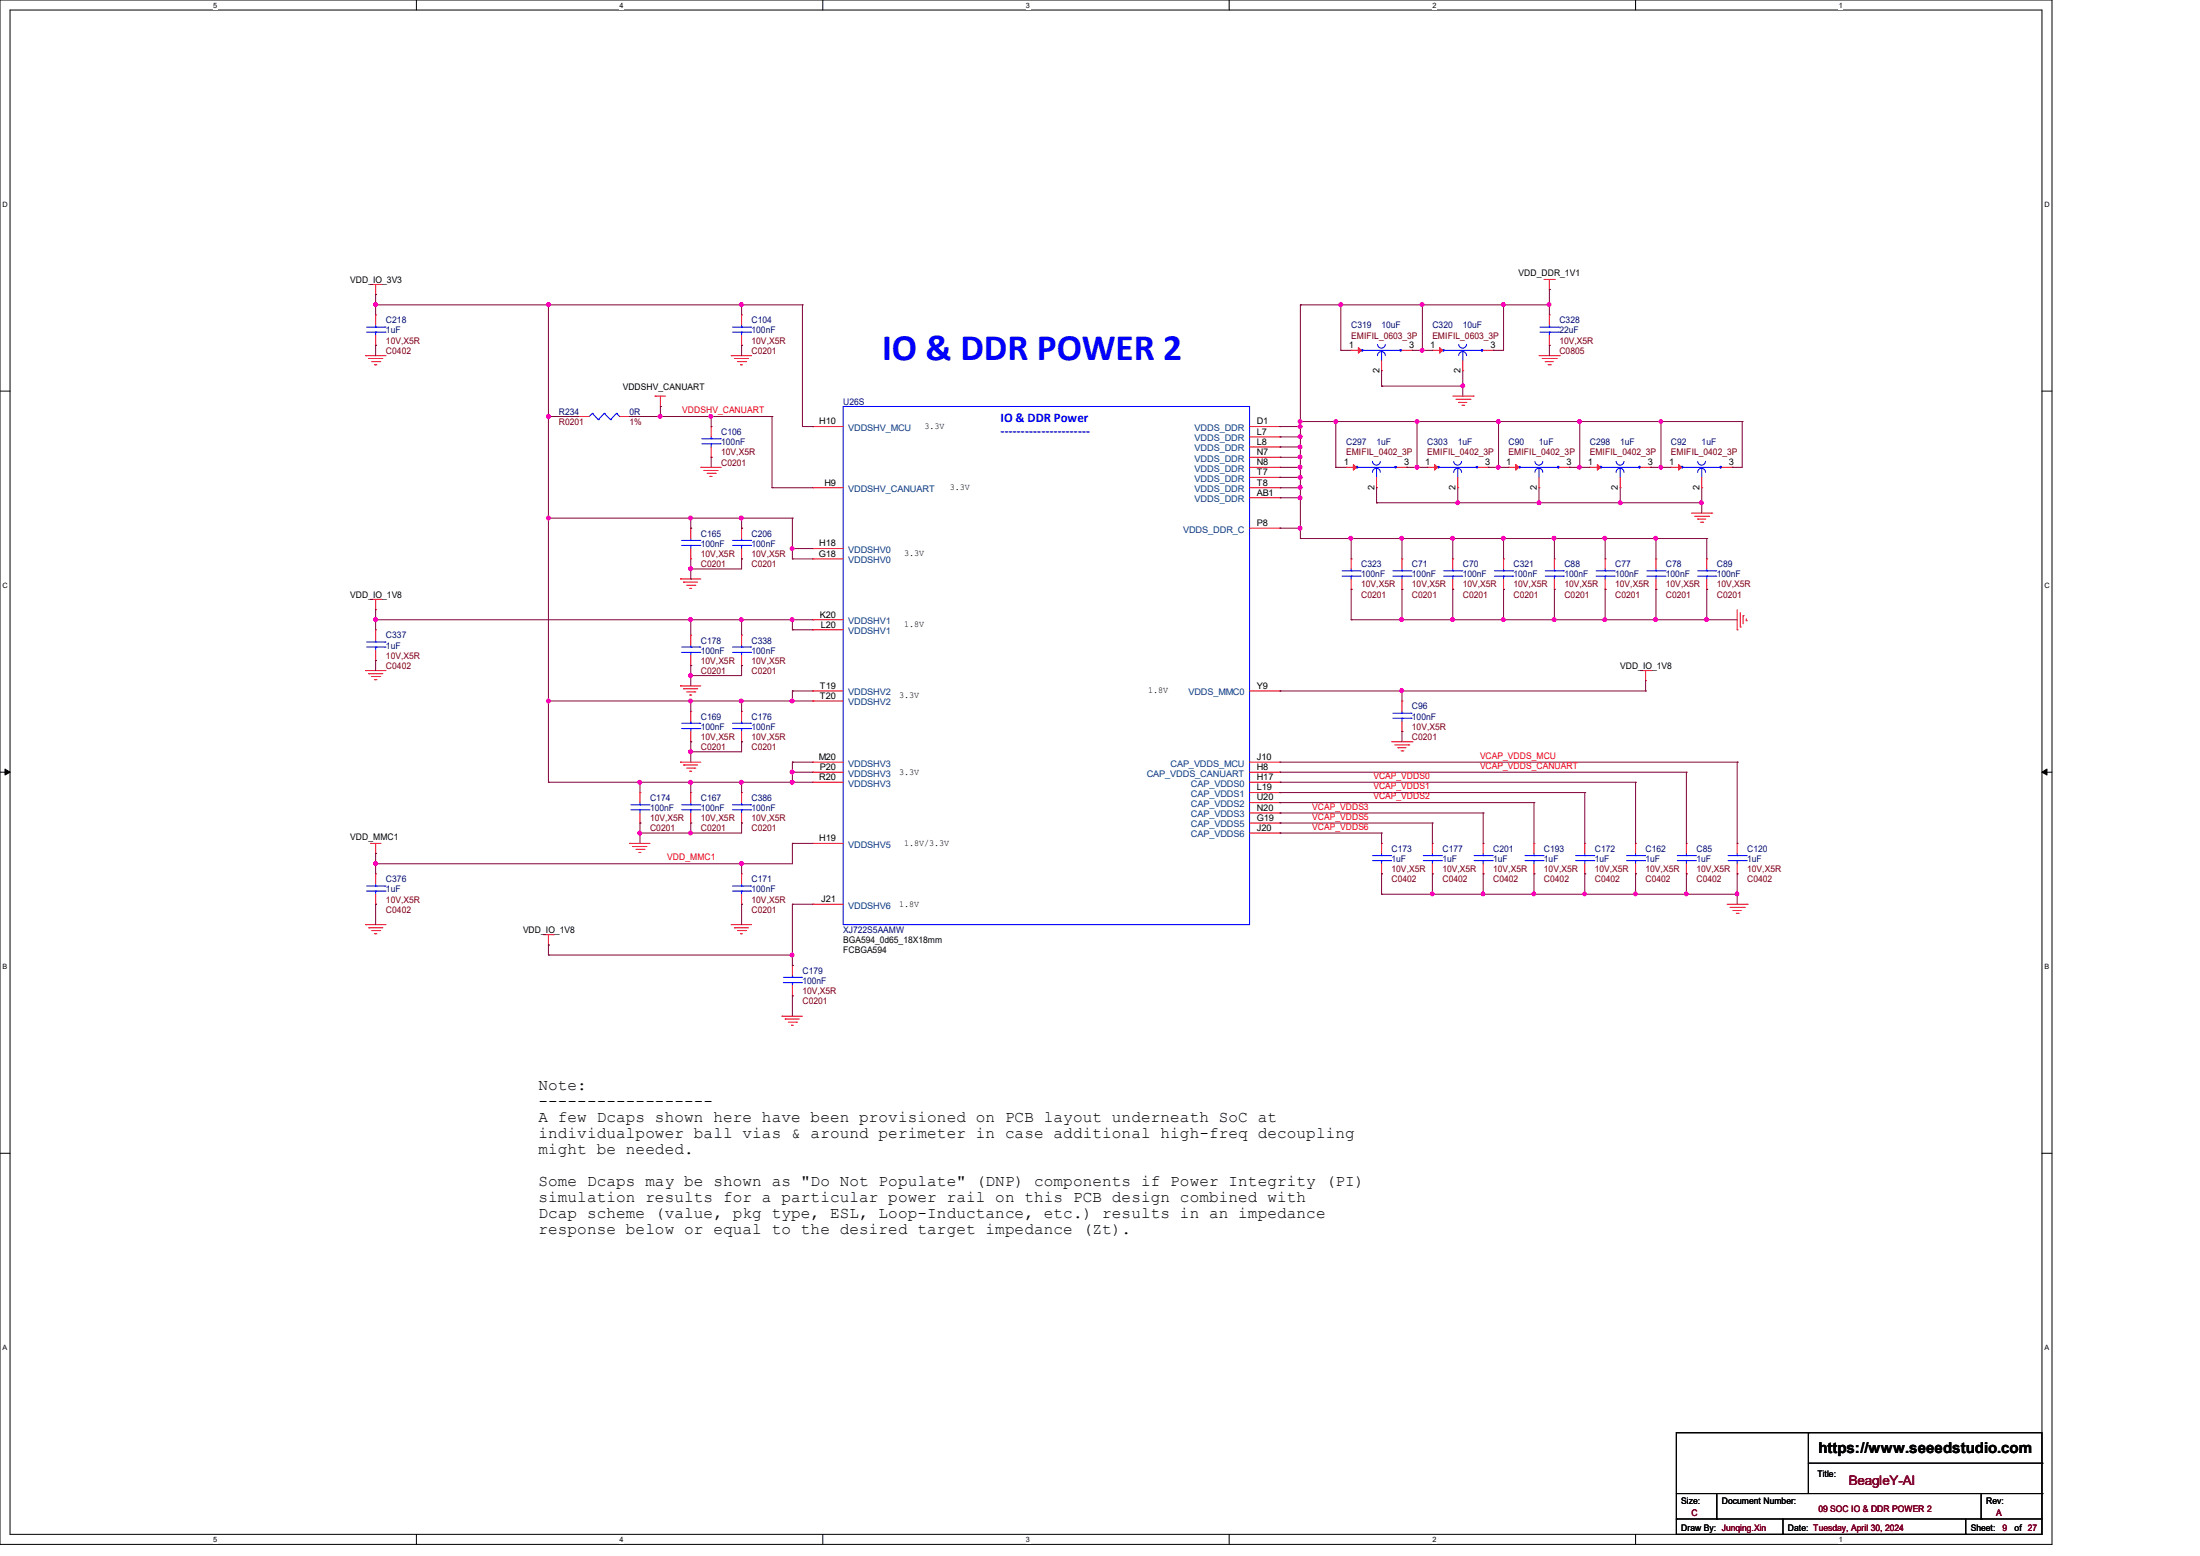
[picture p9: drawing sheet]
<svg xmlns="http://www.w3.org/2000/svg" width="297mm" height="210mm" viewBox="0 0 297 210" stroke-linecap="round" stroke-linejoin="round" font-family="sans-serif">
<path d="M0 0h277v208.4h-277zM1.4 1.4h274.3v205.7h-274.3z" fill="none" stroke="#000" stroke-width=".14"/>
<g fill="#fff">
<path d="M28.8 .1h.5v1.1h-.5z"/>
<path d="M28.8 207.2h.5v1.1h-.5z"/>
</g>
<path d="M56.2 0v1.4M56.2 207.1v1.3" fill="none" stroke="#000" stroke-width=".14"/>
<g fill="#fff">
<path d="M83.7 .1h.5v1.1h-.5z"/>
<path d="M83.7 207.2h.5v1.1h-.5z"/>
</g>
<path d="M111.1 0v1.4M111.1 207.1v1.3" fill="none" stroke="#000" stroke-width=".14"/>
<g fill="#fff">
<path d="M138.5 .1h.6v1.1h-.6z"/>
<path d="M138.5 207.2h.6v1.1h-.6z"/>
</g>
<path d="M165.9 0v1.4M165.9 207.1v1.3" fill="none" stroke="#000" stroke-width=".14"/>
<g fill="#fff">
<path d="M193.4 .1h.5v1.1h-.5z"/>
<path d="M193.4 207.2h.5v1.1h-.5z"/>
</g>
<path d="M220.8 0v1.4M220.8 207.1v1.3" fill="none" stroke="#000" stroke-width=".14"/>
<g fill="#fff">
<path d="M248.2 .1h.6v1.1h-.6z"/>
<path d="M248.2 207.2h.6v1.1h-.6z"/>
<path d="M.3 27.1h.8v1.1h-.8z"/>
<path d="M276 27.1h.7v1.1h-.7z"/>
<path d="M.3 78.5h.8v1.1h-.8z"/>
<path d="M276 78.5h.7v1.1h-.7z"/>
</g>
<path d="M0 52.8h1.4M275.7 52.8h1.3" fill="none" stroke="#000" stroke-width=".14"/>
<g fill="#fff">
<path d="M.3 129.9h.7v1.1h-.7z"/>
<path d="M276 129.9h.6v1.1h-.6z"/>
</g>
<path d="M0 104.2h1.4M275.7 104.2h1.3" fill="none" stroke="#000" stroke-width=".14"/>
<path d="M.7 103.8l.7 .4-.7 .4zM275.7 104.2l.7-.4v.8z" fill="#000" stroke="#000" stroke-width=".14"/>
<g fill="#fff">
<path d="M.3 181.4h.7v1.1h-.7z"/>
<path d="M276 181.4h.6v1.1h-.6z"/>
</g>
<g fill="none" stroke="#000" stroke-width=".14">
<path d="M0 155.7h1.4M275.7 155.7h1.3M226.3 193.4h49.4v13.7h-49.4zM244.1 193.4h.1M244.1 193.4v8.2M244.1 197.5h31.6M275.7 197.5h.1M226.3 205h.1M226.3 205h49.4M226.3 201.6h49.4M231.8 205h.1M231.8 201.6v3.4"/>
<path d="M240.7 207.1h.1M240.7 205v2.1M265.4 207.1h.1M265.4 205v2.1M267.5 205h.1M267.5 201.6v3.4M275.7 201.6h.1"/>
</g>
<g fill="none" stroke="#f00" stroke-width=".14">
<path d="M50 38.4h1.4M50.7 39.8h.1M50.7 38.4v1.4M51.4 38.4h.1M208.4 37.7h1.4M209.2 39.1h.1M209.2 37.7v1.4M209.8 37.7h.1M49.4 48h.1M49.4 48h2.7M49.8 48.4h.1M49.8 48.4h1.9"/>
<path d="M50.2 48.8h1.1M50.6 49.2h.1M50.6 49.2h.3M50.7 42.5h.1M50.7 46.6h.1M50.7 42.5v1.4M50.7 45.3v1.3M51.3 48.8h.1M78.1 56.2h.1M78.1 56.2h1.4M83.7 56.2h1.3M85 56.2h.1"/>
<path d="M88.4 53.5h.1M88.4 53.5h1.4M89.2 54.9h.1M89.2 53.5v1.4M96 57.6h.1M96 57.6v1.4M98.7 48h.1M98.7 48h2.8M99.1 48.4h.1M99.1 48.4h1.9M99.6 48.8h1.1M100 49.2h.1"/>
<path d="M100 49.2h.2M100.1 42.5h.1M100.1 46.6h.1M100.1 42.5v1.4M100.1 45.3v1.3M100.7 48.8h.1M109.7 57.6h.1M109.7 57.6h4.1M168.7 57.6h4.1M168.7 59h4.1M172.8 57.6h.1M172.8 59h.1"/>
<path d="M182.4 47.3h.1M182.4 47.3h1.4M186.5 50h.1M186.5 48.7v1.3M189.3 47.3h1.3M190.6 47.3h.1M193.4 47.3h.1M193.4 47.3h1.3M196.1 53.5h2.8M196.6 53.9h1.9M196.9 54.3h.1M196.9 54.3h1.1"/>
<path d="M197.4 54.7h.2M197.5 50h.1M197.5 48.7v1.3M197.6 54.7h.1M198.5 53.9h.1M198.9 53.5h.1M200.2 47.3h1.4M201.6 47.3h.1M207.8 48h2.7M208.2 48.4h1.9M208.6 48.8h.1M208.6 48.8h1.1"/>
<path d="M209 49.2h.3M209.2 42.5h.1M209.2 46.6h.1M209.2 42.5v1.4M209.2 45.3v1.3M209.3 49.2h.1M210.1 48.4h.1M210.5 48h.1M91.9 78.1h.1M91.9 78.1h2.7M92.3 78.6h.1M92.3 78.6h1.9"/>
<path d="M92.7 79h1.1M93.1 79.4h.1M93.1 79.4h.3M93.3 71.3h.1M93.3 75.4h.1M93.3 71.3v1.4M93.3 74v1.4M93.8 79h.1M94.6 63.1h.1M94.6 63.1h2.8M95 63.5h.1M95 63.5h1.9"/>
<path d="M95.5 63.9h1.1M95.8 64.3h.1M95.8 64.3h.3M96 61.7h.1M96 60.3v1.4M96.6 63.9h.1M100.1 71.3h.1M100.1 75.4h.1M100.1 71.3v1.4M100.1 74v1.4M109.7 74h.1M109.7 75.4h.1"/>
<path d="M109.7 65.8h.1M109.7 74h4.1M109.7 75.4h4.1M109.7 65.8h4.1M168.7 63.1h4.1M168.7 65.8h4.1M168.7 60.3h4.1M168.7 61.7h4.1M168.7 64.4h4.1M168.7 67.2h4.1M168.7 71.3h4.1M172.8 60.3h.1"/>
<path d="M172.8 61.7h.1M172.8 63.1h.1M172.8 64.4h.1M172.8 65.8h.1M172.8 67.2h.1M172.8 71.3h.1M181.7 63.1h.1M181.7 63.1h1.4M182.4 75.4h.1M182.4 79.5h.1M182.4 75.4v1.4M182.4 78.1v1.4"/>
<path d="M185.8 65.8h.1M185.8 64.4v1.4M188.6 63.1h1.3M189.3 75.4h.1M189.3 79.5h.1M189.3 75.4v1.4M189.3 78.1v1.4M189.9 63.1h.1M192.7 63.1h.1M192.7 63.1h1.4M196.1 75.4h.1M196.1 79.5h.1"/>
<path d="M196.1 75.4v1.4M196.1 78.1v1.4M196.8 65.8h.1M196.8 64.4v1.4M199.6 63.1h1.3M200.9 63.1h.1M203 75.4h.1M203 79.5h.1M203 75.4v1.4M203 78.1v1.4M203.7 63.1h.1M203.7 63.1h1.3"/>
<path d="M207.8 65.8h.1M207.8 64.4v1.4M209.8 75.4h.1M209.8 79.5h.1M209.8 75.4v1.4M209.8 78.1v1.4M210.5 63.1h1.4M211.9 63.1h.1M214.6 63.1h.1M214.6 63.1h1.4M216.7 75.4h.1M216.7 79.5h.1"/>
<path d="M216.7 75.4v1.4M216.7 78.1v1.4M218.7 65.8h.1M218.7 64.4v1.4M221.5 63.1h1.4M222.9 63.1h.1M223.6 75.4h.1M223.6 79.5h.1M223.6 75.4v1.4M223.6 78.1v1.4M225.6 63.1h.1M225.6 63.1h1.4"/>
<path d="M228.3 69.3h2.8M228.8 69.7h1.9M229.2 70.1h.1M229.2 70.1h1.1M229.6 70.5h.3M229.7 65.8h.1M229.7 64.4v1.4M229.9 70.5h.1M230.4 75.4h.1M230.4 79.5h.1M230.4 75.4v1.4M230.4 78.1v1.4"/>
<path d="M230.7 69.7h.1M231.1 69.3h.1M232.5 63.1h1.3M233.8 63.1h.1M49.4 90.5h.1M49.4 90.5h2.7M49.8 90.9h.1M49.8 90.9h1.9M50 80.9h1.4M50.2 91.3h1.1M50.6 91.7h.1M50.6 91.7h.3"/>
<path d="M50.7 82.3h.1M50.7 85h.1M50.7 89.2h.1M50.7 80.9v1.4M50.7 85v1.4M50.7 87.8v1.4M51.3 91.3h.1M51.4 80.9h.1M91.9 92.6h.1M91.9 92.6h2.7M92.3 93h.1M92.3 93h1.9"/>
<path d="M92.7 93.4h1.1M93.1 93.8h.1M93.1 93.8h.3M93.3 96h.1M93.3 85.7h.1M93.3 89.8h.1M93.3 85.7v1.4M93.3 88.4v1.4M93.3 96v1.4M93.3 98.7v1.4M93.8 93.4h.1M100.1 96h.1"/>
<path d="M100.1 85.7h.1M100.1 89.8h.1M100.1 85.7v1.4M100.1 88.4v1.4M100.1 96v1.4M100.1 98.7v1.4M109.7 83.7h.1M109.7 85h.1M109.7 93.3h.1M109.7 94.6h.1M109.7 83.7h4.1M109.7 85h4.1"/>
<path d="M109.7 93.3h4.1M109.7 94.6h4.1M168.7 93.3h4.1M172.8 93.3h.1M189.3 94.6h.1M189.3 98.7h.1M189.3 94.6v1.4M189.3 97.4v1.3M221.5 90.5h1.4M222.2 91.9h.1M222.2 90.5v1.4M222.9 90.5h.1"/>
<path d="M234.5 85h.1M234.5 82.3v2.7M234.9 84.6h.1M234.9 82.7v1.9M235.3 83.1h.1M235.3 83.1v1.1M235.8 83.8h.1M235.8 83.5v.3M50 113.8h.1M50 113.8h1.4M50.7 115.2h.1M50.7 117.9h.1"/>
<path d="M50.7 113.8v1.4M50.7 117.9v1.4M85 113.8h.1M85 113.8h2.8M85.4 114.3h.1M85.4 114.3h1.9M85.9 114.6h1.1M86.3 115.1h.1M86.3 115.1h.2M86.4 107h.1M86.4 111.1h.1M86.4 107v1.3"/>
<path d="M86.4 109.7v1.4M87 114.6h.1M91.9 102.9h.1M91.9 102.9h2.7M92.3 103.3h.1M92.3 103.3h1.9M92.7 103.7h1.1M93.1 104.1h.1M93.1 104.1h.3M93.3 107h.1M93.3 111.1h.1M93.3 100.1h.1"/>
<path d="M93.3 107v1.3M93.3 109.7v1.4M93.8 103.7h.1M100.1 117.9h.1M100.1 107h.1M100.1 111.1h.1M100.1 100.1h.1M100.1 107v1.3M100.1 109.7v1.4M100.1 117.9v1.4M109.7 102.9h.1M109.7 104.2h.1"/>
<path d="M109.7 105.6h.1M109.7 113.8h.1M109.7 113.8h4.1M109.7 102.9h4.1M109.7 105.6h4.1M109.7 104.2h4.1M168.7 102.9h4.1M168.7 105.6h4.1M168.7 107h4.1M168.7 108.3h4.1M168.7 104.2h4.1M168.7 109.7h4.1"/>
<path d="M168.7 111.1h4.1M168.7 112.4h4.1M172.8 105.6h.1M172.8 107h.1M172.8 108.3h.1M172.8 109.7h.1M172.8 111.1h.1M172.8 112.4h.1M172.8 104.2h.1M172.8 102.9h.1M186.5 113.8h.1M186.5 117.9h.1"/>
<path d="M186.5 113.8v1.4M186.5 116.6v1.3M187.9 100.1h2.7M188.3 100.5h1.9M188.7 100.9h.1M188.7 100.9h1.1M189.1 101.3h.3M189.4 101.3h.1M190.2 100.5h.1M190.6 100.1h.1M193.4 113.8h.1M193.4 117.9h.1"/>
<path d="M193.4 113.8v1.4M193.4 116.6v1.3M200.2 113.8h.1M200.2 117.9h.1M200.2 113.8v1.4M200.2 116.6v1.3M207.1 113.8h.1M207.1 117.9h.1M207.1 113.8v1.4M207.1 116.6v1.3M214 113.8h.1M214 117.9h.1"/>
<path d="M214 113.8v1.4M214 116.6v1.3M220.8 113.8h.1M220.8 117.9h.1M220.8 113.8v1.4M220.8 116.6v1.3M227.7 113.8h.1M227.7 117.9h.1M227.7 113.8v1.4M227.7 116.6v1.3M234.5 113.8h.1M234.5 117.9h.1"/>
<path d="M234.5 113.8v1.4M234.5 116.6v1.3M49.4 124.8h.1M49.4 124.8h2.7M49.8 125.2h.1M49.8 125.2h1.9M50.2 125.6h1.1M50.6 126h.1M50.6 126h.3M50.7 122h.1M50.7 120.7v1.3M51.3 125.6h.1"/>
<path d="M73.4 126.2h1.3M74 127.6h.1M74 126.2v1.4M74.7 126.2h.1M98.7 124.8h.1M98.7 124.8h2.8M99.1 125.2h.1M99.1 125.2h1.9M99.6 125.6h1.1M100 126h.1M100 126h.2M100.1 122h.1"/>
<path d="M100.1 120.7v1.3M100.7 125.6h.1M105.6 137.2h.1M105.6 137.2h2.7M106 137.5h.1M106 137.5h1.9M106.4 138h1.1M106.8 138.4h.1M106.8 138.4h.3M107 130.3h.1M107 134.4h.1M107 130.3v1.4"/>
<path d="M107 133v1.4M107.5 138h.1M109.7 122h.1M109.7 122h4.1M233.2 122h2.7M233.6 122.5h1.9M234 122.9h.1M234 122.9h1.1M234.4 123.3h.3M234.7 123.3h.1M235.5 122.5h.1M235.9 122h.1"/>
</g>
<g fill="none" stroke="#00f" stroke-width=".14">
<path d="M49.5 44.2h2.5M49.5 44.8h2.5M50.7 44.8h.1M50.7 44.2h.1M50.7 43.9v.3M50.7 44.8v.5M52 44.2h.1M52 44.8h.1M80 55.8h.1M80 55.8l-.5 .4M80 55.8l.8 .8M80.8 56.6h.1"/>
<path d="M81.6 55.8h.1M81.6 55.8l-.8 .8M81.6 55.8l.8 .8M82.4 56.6h.1M83.2 55.8h.1M83.2 55.8l-.8 .8M83.2 55.8l.5 .4M83.7 56.2h.1M94.7 59.2h2.5M94.7 59.9h2.5M96 59.9h.1M96 59.2h.1"/>
<path d="M96 59v.2M96 59.9v.4M97.2 59.2h.1M97.2 59.9h.1M98.9 44.2h2.4M98.9 44.8h2.4M100.1 44.8h.1M100.1 44.2h.1M100.1 43.9v.3M100.1 44.8v.5M101.3 44.2h.1M101.3 44.8h.1"/>
<path d="M113.8 54.9h54.9v69.9h-54.9zM183.9 47.3h5.2M186.5 47.5h.1M186.5 47.5v1.2M187 46.5a.53 .53 0 0 1-.5 .5 .53 .53 0 0 1-.5-.5M187 48a.53 .53 0 0 0-.5-.5 .53 .53 0 0 0-.5 .5M189.1 47.3h.1M194.9 47.3h5.2M197.5 47.5h.1M197.5 47.5v1.2M198 48a.53 .53 0 0 0-.5-.5 .53 .53 0 0 0-.6 .5M198 46.5a.53 .53 0 0 1-.5 .5 .53 .53 0 0 1-.6-.5"/>
<path d="M200.1 47.3h.1M207.9 44.2h2.5M207.9 44.8h2.5M209.2 44.8h.1M209.2 44.2h.1M209.2 43.9v.3M209.2 44.8v.5M210.4 44.2h.1M210.4 44.8h.1M92 72.9h2.5M92 73.6h2.5M93.3 73.6h.1"/>
<path d="M93.3 72.9h.1M93.3 72.7v.2M93.3 73.6v.4M94.5 72.9h.1M94.5 73.6h.1M98.9 72.9h2.4M98.9 73.6h2.4M100.1 73.6h.1M100.1 72.9h.1M100.1 72.7v.2M100.1 73.6v.4M101.3 72.9h.1"/>
<path d="M101.3 73.6h.1M181.2 77h2.4M181.2 77.8h2.4M182.4 77.8h.1M182.4 77h.1M182.4 76.8v.2M182.4 77.8v.3M183.2 63.1h5.2M183.6 77h.1M183.6 77.8h.1M185.8 63.2h.1M185.8 63.2v1.2"/>
<path d="M186.4 63.8a.53 .53 0 0 0-.6-.6 .53 .53 0 0 0-.5 .6M186.4 62.3a.53 .53 0 0 1-.6 .5 .53 .53 0 0 1-.5-.5M188 77h2.5M188 77.8h2.5M188.4 63.1h.1M189.3 77.8h.1M189.3 77h.1M189.3 76.8v.2M189.3 77.8v.3M190.5 77h.1M190.5 77.8h.1M194.2 63.1h5.2"/>
<path d="M194.9 77h2.5M194.9 77.8h2.5M196.1 77.8h.1M196.1 77h.1M196.1 76.8v.2M196.1 77.8v.3M196.8 63.2h.1M196.8 63.2v1.2M197.3 62.3a.53 .53 0 0 1-.5 .5 .53 .53 0 0 1-.5-.5M197.3 63.8a.53 .53 0 0 0-.5-.6 .53 .53 0 0 0-.5 .6M197.4 77h.1M197.4 77.8h.1"/>
<path d="M199.4 63.1h.1M201.8 77h2.4M201.8 77.8h2.4M203 77.8h.1M203 77h.1M203 76.8v.2M203 77.8v.3M204.2 77h.1M204.2 77.8h.1M205.2 63.1h5.2M207.8 63.2h.1M207.8 63.2v1.2"/>
<path d="M208.3 62.3a.53 .53 0 0 1-.5 .5 .53 .53 0 0 1-.6-.5M208.3 63.8a.53 .53 0 0 0-.6-.6 .53 .53 0 0 0-.5 .6M208.6 77h2.5M208.6 77.8h2.5M209.8 77.8h.1M209.8 77h.1M209.8 76.8v.2M209.8 77.8v.3M210.4 63.1h.1M211.1 77h.1M211.1 77.8h.1M215.5 77h2.4"/>
<path d="M215.5 77.8h2.4M216.2 63.1h5.2M216.7 77.8h.1M216.7 77h.1M216.7 76.8v.2M216.7 77.8v.3M217.9 77h.1M217.9 77.8h.1M218.7 63.2h.1M218.7 63.2v1.2M219.2 63.8a.53 .53 0 0 0-.5-.6 .53 .53 0 0 0-.5 .6M219.2 62.3a.53 .53 0 0 1-.5 .5 .53 .53 0 0 1-.5-.5"/>
<path d="M221.4 63.1h.1M222.3 77h2.5M222.3 77.8h2.5M223.6 77.8h.1M223.6 77h.1M223.6 76.8v.2M223.6 77.8v.3M224.8 77h.1M224.8 77.8h.1M227.1 63.1h5.2M229.2 77h2.4M229.2 77.8h2.4"/>
<path d="M229.7 63.2h.1M229.7 63.2v1.2M230.3 62.3a.53 .53 0 0 1-.6 .5 .53 .53 0 0 1-.5-.5M230.3 63.8a.53 .53 0 0 0-.6-.6 .53 .53 0 0 0-.5 .6M230.4 77.8h.1M230.4 77h.1M230.4 76.8v.2M230.4 77.8v.3M231.6 77h.1M231.6 77.8h.1M232.3 63.1h.1M49.5 86.7h2.5"/>
<path d="M49.5 87.3h2.5M50.7 87.3h.1M50.7 86.7h.1M50.7 86.4v.3M50.7 87.3v.5M52 86.7h.1M52 87.3h.1M92 97.6h2.5M92 98.3h2.5M92 87.3h2.5M92 88.1h2.5M93.3 98.3h.1"/>
<path d="M93.3 97.6h.1M93.3 88.1h.1M93.3 87.3h.1M93.3 87.1v.2M93.3 88.1v.3M93.3 97.4v.2M93.3 98.3v.4M94.5 97.6h.1M94.5 98.3h.1M94.5 87.3h.1M94.5 88.1h.1M98.9 97.6h2.4"/>
<path d="M98.9 98.3h2.4M98.9 87.3h2.4M98.9 88.1h2.4M100.1 98.3h.1M100.1 97.6h.1M100.1 88.1h.1M100.1 87.3h.1M100.1 87.1v.2M100.1 88.1v.3M100.1 97.4v.2M100.1 98.3v.4M101.3 97.6h.1"/>
<path d="M101.3 98.3h.1M101.3 87.3h.1M101.3 88.1h.1M188 96.3h2.5M188 96.9h2.5M189.3 96.9h.1M189.3 96.3h.1M189.3 96v.3M189.3 96.9v.5M190.5 96.3h.1M190.5 96.9h.1M49.5 119.6h2.5"/>
<path d="M50.7 119.6h.1M50.7 119.3v.3M52 119.6h.1M85.2 108.6h2.4M85.2 109.3h2.4M86.4 109.3h.1M86.4 108.6h.1M86.4 108.3v.3M86.4 109.3v.4M87.6 108.6h.1M87.6 109.3h.1M92 108.6h2.5"/>
<path d="M92 109.3h2.5M93.3 109.3h.1M93.3 108.6h.1M93.3 108.3v.3M93.3 109.3v.4M94.5 108.6h.1M94.5 109.3h.1M98.9 119.6h2.4M98.9 108.6h2.4M98.9 109.3h2.4M100.1 119.6h.1M100.1 109.3h.1"/>
<path d="M100.1 108.6h.1M100.1 108.3v.3M100.1 109.3v.4M100.1 119.3v.3M101.3 119.6h.1M101.3 108.6h.1M101.3 109.3h.1M185.3 115.5h2.4M185.3 116.2h2.4M186.5 116.2h.1M186.5 115.5h.1M186.5 115.2v.3"/>
<path d="M186.5 116.2v.4M187.7 115.5h.1M187.7 116.2h.1M192.2 115.5h2.4M192.2 116.2h2.4M193.4 116.2h.1M193.4 115.5h.1M193.4 115.2v.3M193.4 116.2v.4M194.6 115.5h.1M194.6 116.2h.1M199 115.5h2.5"/>
<path d="M199 116.2h2.5M200.2 116.2h.1M200.2 115.5h.1M200.2 115.2v.3M200.2 116.2v.4M201.5 115.5h.1M201.5 116.2h.1M205.9 115.5h2.4M205.9 116.2h2.4M207.1 116.2h.1M207.1 115.5h.1M207.1 115.2v.3"/>
<path d="M207.1 116.2v.4M208.3 115.5h.1M208.3 116.2h.1M212.7 115.5h2.5M212.7 116.2h2.5M214 116.2h.1M214 115.5h.1M214 115.2v.3M214 116.2v.4M215.2 115.5h.1M215.2 116.2h.1M219.6 115.5h2.4"/>
<path d="M219.6 116.2h2.4M220.8 116.2h.1M220.8 115.5h.1M220.8 115.2v.3M220.8 116.2v.4M222 115.5h.1M222 116.2h.1M226.4 115.5h2.5M226.4 116.2h2.5M227.7 116.2h.1M227.7 115.5h.1M227.7 115.2v.3"/>
<path d="M227.7 116.2v.4M228.9 115.5h.1M228.9 116.2h.1M233.3 115.5h2.5M233.3 116.2h2.5M234.5 116.2h.1M234.5 115.5h.1M234.5 115.2v.3M234.5 116.2v.4M235.8 115.5h.1M235.8 116.2h.1M49.5 120.3h2.5"/>
<path d="M50.7 120.3h.1M50.7 120.3v.4M52 120.3h.1M98.9 120.3h2.4M100.1 120.3h.1M100.1 120.3v.4M101.3 120.3h.1M105.7 131.9h2.5M105.7 132.6h2.5M107 132.6h.1M107 131.9h.1M107 131.7v.2"/>
<path d="M107 132.6v.4M108.2 131.9h.1M108.2 132.6h.1"/>
</g>
<g fill="#00f" stroke="#00f" stroke-width=".14">
<path d="M183.8 47.2h.2v.2h-.2z" fill-rule="evenodd"/>
<path d="M189 47.2h.2v.2h-.2z" fill-rule="evenodd"/>
<path d="M205.1 63h.1v.1h-.1z" fill-rule="evenodd"/>
<path d="M194.1 63h.2v.1h-.2z" fill-rule="evenodd"/>
<path d="M199.3 63h.2v.1h-.2z" fill-rule="evenodd"/>
<path d="M194.8 47.2h.2v.2h-.2z" fill-rule="evenodd"/>
<path d="M188.3 63h.2v.1h-.2z" fill-rule="evenodd"/>
<circle cx="210.4" cy="63" r=".12"/>
<circle cx="227.1" cy="63" r=".12"/>
<circle cx="232.3" cy="63" r=".12"/>
<circle cx="216.1" cy="63" r=".12"/>
<circle cx="221.3" cy="63" r=".12"/>
<circle cx="200.1" cy="47.3" r=".12"/>
<circle cx="183.2" cy="63" r=".12"/>
</g>
<g fill="#f00" stroke="#f00" stroke-width=".14">
<path d="M183.4 46.9l.4 .4-.4 .4z"/>
<path d="M204.6 62.7l.4 .4-.4 .4z"/>
<path d="M226.6 62.7l.4 .4-.4 .4z"/>
<path d="M193.7 62.7l.4 .4-.4 .4z"/>
<path d="M215.6 62.7l.4 .4-.4 .4z"/>
<path d="M194.4 46.9l.3 .4-.3 .4z"/>
<path d="M182.7 62.7l.4 .4-.4 .4z"/>
</g>
<g fill="none" stroke="#800040" stroke-width=".14">
<path d="M50.7 39.8h.1M50.7 39.8v2.7M209.2 39.1h.1M209.2 39.1v3.4M50.7 41.1h.1M50.7 46.6h.1M50.7 41.1h57.6M50.7 46.6v1.4M74 56.2h.1M74 41.1h.1M74 41.1v64.5M74 56.2h4.1"/>
<path d="M85 56.2h19.2M89.2 54.9h.1M89.2 56.2h.1M89.2 54.9v1.3M96 56.2h.1M96 56.2v1.4M100.1 41.1h.1M100.1 46.6h.1M100.1 41.1v1.4M100.1 46.6v1.4M104.2 56.2h.1M104.2 56.2v9.6"/>
<path d="M108.3 41.1h.1M108.3 41.1v16.5h1.4M109.7 57.6h.1M172.8 57.6h.1M172.8 59h.1M172.8 57.6h2.8M172.8 59h2.8M175.6 41.1h.1M175.6 56.9h.1M175.6 57.6h.1M175.6 59h.1M175.6 41.1h33.6"/>
<path d="M175.6 41.1v31.6M175.6 56.9h59.6M180.3 56.9h.1M180.3 56.9v6.2M181 41.1h.1M181 47.3h.1M181 41.1v6.2M181 47.3h1.4M186.5 52.1h.1M186.5 50v2.1M186.5 52.1h11M190.6 47.3h.1"/>
<path d="M190.6 47.3h2.8M191.3 56.9h.1M191.3 56.9v6.2M192 41.1h.1M192 47.3h.1M192 41.1v6.2M197.5 52.1h.1M197.5 50v3.5M201.6 47.3h.1M202.3 56.9h.1M202.3 56.9v6.2M203 41.1h.1"/>
<path d="M203 41.1v6.2h-1.4M209.2 41.1h.1M209.2 46.6h.1M209.2 46.6v1.4M213.3 56.9h.1M213.3 56.9v6.2M224.2 56.9h.1M224.2 56.9v6.2M235.2 56.9h.1M235.2 56.9v6.2h-1.4M74 69.9h.1M74 69.9h33"/>
<path d="M93.3 69.9h.1M93.3 71.3h.1M93.3 76.8h.1M93.3 78.1h.1M93.3 69.9v1.4M93.3 75.4v2.7M96 61.7h.1M96 61.7v1.4M100.1 71.3h.1M100.1 69.9h.1M100.1 75.4h.1M100.1 69.9v1.4"/>
<path d="M100.1 75.4v1.4h-6.8M104.2 65.8h.1M104.2 65.8h5.5M107 69.9h.1M107 74h.1M107 75.4h.1M107 69.9v5.5M107 74h2.7M107 75.4h2.7M172.8 60.3h.1M172.8 61.7h.1M172.8 63.1h.1"/>
<path d="M172.8 64.4h.1M172.8 65.8h.1M172.8 67.2h.1M172.8 71.3h.1M172.8 60.3h2.8M172.8 61.7h2.8M172.8 63.1h2.8M172.8 64.4h2.8M172.8 65.8h2.8M172.8 67.2h2.8M172.8 71.3h2.8M175.6 60.3h.1"/>
<path d="M175.6 61.7h.1M175.6 63.1h.1M175.6 64.4h.1M175.6 65.8h.1M175.6 67.2h.1M175.6 71.3h.1M175.6 72.7h.1M175.6 72.7h54.8M180.3 63.1h.1M180.3 63.1h1.4M182.4 72.7h.1M182.4 79.5h.1"/>
<path d="M182.4 72.7v2.7M182.4 79.5v4.2M185.8 67.9h.1M185.8 65.8v2.1M185.8 67.9h43.9M189.3 72.7h.1M189.3 79.5h.1M189.3 72.7v2.7M189.3 79.5v4.2M189.9 63.1h.1M189.9 63.1h2.8M191.3 63.1h.1"/>
<path d="M196.1 72.7h.1M196.1 79.5h.1M196.1 72.7v2.7M196.1 79.5v4.2M196.8 67.9h.1M196.8 65.8v2.1M200.9 63.1h.1M200.9 63.1h2.8M202.3 63.1h.1M203 72.7h.1M203 79.5h.1M203 72.7v2.7"/>
<path d="M203 79.5v4.2M207.8 67.9h.1M207.8 65.8v2.1M209.8 72.7h.1M209.8 79.5h.1M209.8 72.7v2.7M209.8 79.5v4.2M211.9 63.1h.1M211.9 63.1h2.7M213.3 63.1h.1M216.7 72.7h.1M216.7 79.5h.1"/>
<path d="M216.7 72.7v2.7M216.7 79.5v4.2M218.7 67.9h.1M218.7 65.8v2.1M222.9 63.1h.1M222.9 63.1h2.7M223.6 72.7h.1M223.6 79.5h.1M223.6 72.7v2.7M223.6 79.5v4.2M224.2 63.1h.1M229.7 67.9h.1"/>
<path d="M229.7 65.8v3.5M230.4 72.7h.1M230.4 79.5h.1M230.4 72.7v2.7M230.4 79.5v4.2M233.8 63.1h.1M50.7 83.7h.1M50.7 89.2h.1M50.7 82.3v2.7M50.7 89.2v1.3M50.7 83.7h59M74 94.6h.1"/>
<path d="M74 94.6h35.7M93.3 83.7h.1M93.3 89.8h.1M93.3 91.2h.1M93.3 94.6h.1M93.3 83.7v2M93.3 89.8v2.8M93.3 94.6v1.4M100.1 83.7h.1M100.1 89.8h.1M100.1 94.6h.1M100.1 83.7v2"/>
<path d="M100.1 89.8v1.4h-6.8M100.1 94.6v1.4M107 83.7h.1M107 85h.1M107 93.3h.1M107 94.6h.1M107 83.7v1.3M107 93.3v1.3M107 85h2.7M107 93.3h2.7M172.8 93.3h.1M172.8 93.3h49.4"/>
<path d="M182.4 83.7h.1M182.4 83.7h52.1M189.3 83.7h.1M189.3 93.3h.1M189.3 98.7h.1M189.3 93.3v1.3M189.3 98.7v1.4M196.1 83.7h.1M203 83.7h.1M209.8 83.7h.1M216.7 83.7h.1M222.2 93.3h.1"/>
<path d="M222.2 91.9v1.4M223.6 83.7h.1M230.4 83.7h.1M50.7 115.2h.1M50.7 116.6h.1M50.7 115.2v2.7M74 105.6h.1M74 105.6h35.7M86.4 105.6h.1M86.4 111.1h.1M86.4 112.4h.1M86.4 105.6v1.4"/>
<path d="M86.4 111.1v2.7M93.3 100.1h.1M93.3 101.5h.1M93.3 105.6h.1M93.3 111.1h.1M93.3 112.4h.1M93.3 100.1v2.8M93.3 105.6v1.4M93.3 111.1v1.3M100.1 100.1h.1M100.1 105.6h.1M100.1 111.1h.1"/>
<path d="M100.1 116.6h.1M100.1 100.1v1.4h-6.8M100.1 105.6v1.4M100.1 111.1v1.3h-13.7M100.1 116.6v1.3M107 102.9h.1M107 104.2h.1M107 105.6h.1M107 113.8h.1M107 102.9v2.7M107 113.8v2.8h-56.3M107 102.9h2.7"/>
<path d="M107 104.2h2.7M107 113.8h2.7M172.8 104.2h.1M172.8 105.6h.1M172.8 107h.1M172.8 108.3h.1M172.8 109.7h.1M172.8 111.1h.1M172.8 112.4h.1M172.8 102.9h61.7M172.8 104.2h54.9M172.8 105.6h48"/>
<path d="M172.8 107h41.2M172.8 108.3h34.3M172.8 109.7h27.4M172.8 111.1h20.6M172.8 112.4h13.7M186.5 112.4h.1M186.5 117.9h.1M186.5 112.4v1.4M186.5 117.9v2.8M193.4 111.1h.1M193.4 117.9h.1M193.4 111.1v2.7"/>
<path d="M193.4 117.9v2.8M200.2 109.7h.1M200.2 117.9h.1M200.2 109.7v4.1M200.2 117.9v2.8M207.1 108.3h.1M207.1 117.9h.1M207.1 108.3v5.5M207.1 117.9v2.8M214 107h.1M214 117.9h.1M214 107v6.8"/>
<path d="M214 117.9v2.8M220.8 105.6h.1M220.8 117.9h.1M220.8 105.6v8.2M220.8 117.9v2.8M227.7 104.2h.1M227.7 117.9h.1M227.7 104.2v9.6M227.7 117.9v2.8M234.5 102.9h.1M234.5 117.9h.1M234.5 102.9v10.9"/>
<path d="M234.5 117.9v4.1M50.7 122h.1M50.7 122v2.8M74 128.9h.1M74 127.6h.1M74 127.6v1.3M74 128.9h33M100.1 122h.1M100.1 122v2.8M107 128.9h.1M107 122h.1M107 134.4h.1"/>
<path d="M107 130.3h.1M107 122v8.3M107 134.4v2.8M107 122h2.7M186.5 120.7h.1M186.5 120.7h48M193.4 120.7h.1M200.2 120.7h.1M207.1 120.7h.1M214 120.7h.1M220.8 120.7h.1M227.7 120.7h.1"/>
<path d="M234.5 120.7h.1"/>
</g>
<g fill="#f0f" stroke="#f0f" stroke-width=".14">
<circle cx="50.7" cy="41.1" r=".25"/>
<circle cx="74" cy="41.1" r=".25"/>
<circle cx="74" cy="56.2" r=".25"/>
<circle cx="100.1" cy="41.1" r=".25"/>
<circle cx="175.5" cy="56.9" r=".25"/>
<circle cx="192" cy="41.1" r=".25"/>
<circle cx="181" cy="41.1" r=".25"/>
<circle cx="209.1" cy="41.1" r=".25"/>
<circle cx="202.9" cy="41.1" r=".25"/>
<circle cx="192" cy="47.3" r=".25"/>
<circle cx="197.5" cy="52.1" r=".25"/>
<circle cx="96" cy="56.2" r=".25"/>
<circle cx="180.3" cy="56.9" r=".25"/>
<circle cx="191.3" cy="56.9" r=".25"/>
<circle cx="213.2" cy="56.9" r=".25"/>
<circle cx="202.3" cy="56.9" r=".25"/>
<circle cx="224.2" cy="56.9" r=".24"/>
<circle cx="175.5" cy="57.6" r=".25"/>
<circle cx="175.5" cy="58.9" r=".25"/>
<circle cx="175.5" cy="60.3" r=".25"/>
<circle cx="175.5" cy="61.7" r=".25"/>
<circle cx="175.5" cy="63.1" r=".25"/>
<circle cx="191.3" cy="63.1" r=".25"/>
<circle cx="202.3" cy="63.1" r=".25"/>
<circle cx="213.2" cy="63.1" r=".25"/>
<circle cx="224.2" cy="63" r=".24"/>
<circle cx="175.5" cy="64.4" r=".25"/>
<circle cx="175.5" cy="65.8" r=".25"/>
<circle cx="229.7" cy="67.9" r=".25"/>
<circle cx="175.5" cy="67.2" r=".25"/>
<circle cx="196.8" cy="67.9" r=".24"/>
<circle cx="218.7" cy="67.9" r=".25"/>
<circle cx="207.8" cy="67.9" r=".25"/>
<circle cx="74" cy="69.9" r=".25"/>
<circle cx="93.2" cy="69.9" r=".25"/>
<circle cx="100.1" cy="69.9" r=".25"/>
<circle cx="106.9" cy="74" r=".25"/>
<circle cx="175.5" cy="71.3" r=".25"/>
<circle cx="182.4" cy="72.6" r=".25"/>
<circle cx="196.1" cy="72.6" r=".25"/>
<circle cx="189.2" cy="72.6" r=".25"/>
<circle cx="209.8" cy="72.6" r=".25"/>
<circle cx="202.9" cy="72.6" r=".25"/>
<circle cx="216.7" cy="72.6" r=".25"/>
<circle cx="223.5" cy="72.6" r=".25"/>
<circle cx="93.2" cy="76.8" r=".25"/>
<circle cx="106.9" cy="83.6" r=".25"/>
<circle cx="100.1" cy="83.6" r=".25"/>
<circle cx="196.1" cy="83.6" r=".25"/>
<circle cx="189.2" cy="83.6" r=".25"/>
<circle cx="209.8" cy="83.6" r=".25"/>
<circle cx="202.9" cy="83.6" r=".25"/>
<circle cx="216.7" cy="83.6" r=".25"/>
<circle cx="230.4" cy="83.6" r=".25"/>
<circle cx="223.5" cy="83.6" r=".25"/>
<circle cx="93.2" cy="91.2" r=".25"/>
<circle cx="189.2" cy="93.2" r=".25"/>
<circle cx="93.2" cy="94.6" r=".25"/>
<circle cx="74" cy="94.6" r=".25"/>
<circle cx="106.9" cy="94.6" r=".25"/>
<circle cx="100.1" cy="94.6" r=".25"/>
<circle cx="93.2" cy="101.5" r=".25"/>
<circle cx="106.9" cy="105.6" r=".25"/>
<circle cx="106.9" cy="104.2" r=".25"/>
<circle cx="93.2" cy="105.6" r=".25"/>
<circle cx="86.4" cy="105.6" r=".25"/>
<circle cx="100.1" cy="105.6" r=".25"/>
<circle cx="93.2" cy="112.4" r=".25"/>
<circle cx="86.4" cy="112.4" r=".25"/>
<circle cx="200.2" cy="120.6" r=".24"/>
<circle cx="234.5" cy="120.6" r=".24"/>
<circle cx="193.3" cy="120.6" r=".24"/>
<circle cx="213.9" cy="120.6" r=".24"/>
<circle cx="207.1" cy="120.6" r=".24"/>
<circle cx="227.6" cy="120.6" r=".24"/>
<circle cx="220.8" cy="120.6" r=".24"/>
<circle cx="106.9" cy="128.9" r=".25"/>
<circle cx="89.1" cy="56.2" r=".25"/>
<circle cx="50.7" cy="83.6" r=".25"/>
<circle cx="93.2" cy="83.6" r=".25"/>
<circle cx="100.1" cy="116.5" r=".25"/>
<circle cx="50.7" cy="116.5" r=".25"/>
</g>
<text font-size="5" fill="#00f" x="119.1" y="48.6">IO &amp; DDR POWER 2</text>
<g font-size="2.2">
<text x="72.7" y="147.2">Note:</text>
<text x="72.7" y="149.3">------------------</text>
<text x="72.7" y="151.5">A few Dcaps shown here have been provisioned on PCB layout underneath SoC at</text>
<text x="72.7" y="153.6">individualpower ball vias &amp; around perimeter in case additional high-freq decoupling</text>
<text x="72.7" y="155.8">might be needed.</text>
<text x="72.7" y="160.1">Some Dcaps may be shown as &quot;Do Not Populate&quot; (DNP) components if Power Integrity (PI)</text>
<text x="72.7" y="162.3">simulation results for a particular power rail on this PCB design combined with</text>
<text x="72.7" y="164.4">Dcap scheme (value, pkg type, ESL, Loop-Inductance, etc.) results in an impedance</text>
<text x="72.7" y="166.6">response below or equal to the desired target impedance (Zt).</text>
</g>
<text font-size="2" x="245.5" y="196.1">https://www.seeedstudio.com</text>
<g font-size="1.8" fill="#00f">
<text x="135.1" y="56.9">IO &amp; DDR Power</text>
<text x="135.1" y="58.7">----------------------</text>
</g>
<text font-size="1.8" fill="#800000" x="249.6" y="200.5">BeagleY-AI</text>
<g font-size="1.2">
<text x="47.3" y="38.1">VDD_IO_3V3</text>
<text x="205" y="37.2">VDD_DDR_1V1</text>
<text x="182.1" y="47">1</text>
<text x="190.2" y="47">3</text>
<text x="193.1" y="47">1</text>
<text x="201.2" y="47">3</text>
<text x="84.1" y="52.6">VDDSHV_CANUART</text>
<text x="186.2" y="50.3" transform="rotate(-90 186.2 50.3)">2</text>
<text x="197.2" y="50.3" transform="rotate(-90 197.2 50.3)">2</text>
<text x="110.6" y="57.3">H10</text>
<text x="124.8" y="57.9">3.3V</text>
<text x="169.7" y="57.3">D1</text>
<text x="169.7" y="58.7">L7</text>
<text x="111.3" y="65.5">H9</text>
<text x="169.7" y="60">L8</text>
<text x="169.7" y="61.4">N7</text>
<text x="169.7" y="62.8">N8</text>
<text x="169.7" y="64.1">T7</text>
<text x="169.7" y="65.5">T8</text>
<text x="181.4" y="62.8">1</text>
<text x="189.6" y="62.8">3</text>
<text x="192.4" y="62.8">1</text>
<text x="200.5" y="62.8">3</text>
<text x="203.4" y="62.8">1</text>
<text x="211.5" y="62.8">3</text>
<text x="214.4" y="62.8">1</text>
<text x="222.5" y="62.8">3</text>
<text x="225.3" y="62.8">1</text>
<text x="233.4" y="62.8">3</text>
<text x="128.2" y="66.2">3.3V</text>
<text x="169.7" y="66.9">AB1</text>
<text x="169.7" y="71">P8</text>
<text x="185.5" y="66.1" transform="rotate(-90 185.5 66.1)">2</text>
<text x="196.5" y="66.1" transform="rotate(-90 196.5 66.1)">2</text>
<text x="207.5" y="66.1" transform="rotate(-90 207.5 66.1)">2</text>
<text x="218.4" y="66.1" transform="rotate(-90 218.4 66.1)">2</text>
<text x="229.4" y="66.1" transform="rotate(-90 229.4 66.1)">2</text>
<text x="110.5" y="75.1">G18</text>
<text x="110.6" y="73.7">H18</text>
<text x="122" y="75.1">3.3V</text>
<text x="47.3" y="80.7">VDD_IO_1V8</text>
<text x="110.7" y="83.4">K20</text>
<text x="110.8" y="84.7">L20</text>
<text x="122" y="84.7">1.8V</text>
<text x="110.7" y="93">T19</text>
<text x="110.7" y="94.3">T20</text>
<text x="121.4" y="94.3">3.3V</text>
<text x="155" y="93.6">1.8V</text>
<text x="169.7" y="93">Y9</text>
<text x="218.7" y="90.3">VDD_IO_1V8</text>
<text x="110.5" y="102.6">M20</text>
<text x="110.6" y="105.3">R20</text>
<text x="110.7" y="103.9">P20</text>
<text x="121.4" y="104.6">3.3V</text>
<text x="169.7" y="105.3">H17</text>
<text x="169.7" y="106.7">L19</text>
<text x="169.7" y="103.9">H8</text>
<text x="169.7" y="102.6">J10</text>
<text x="47.3" y="113.3">VDD_MMC1</text>
<text x="110.6" y="113.5">H19</text>
<text x="169.7" y="108">U20</text>
<text x="169.7" y="109.4">N20</text>
<text x="169.7" y="110.8">G19</text>
<text x="169.7" y="112.1">J20</text>
<text x="122" y="114.2">1.8V/3.3V</text>
<text x="70.6" y="125.9">VDD_IO_1V8</text>
<text x="110.9" y="121.7">J21</text>
<text x="121.4" y="122.4">1.8V</text>
<text x="113.8" y="127.3">BGA594_0d65_18X18mm</text>
<text x="113.8" y="128.7">FCBGA594</text>
<text x="227" y="203">Size:</text>
<text x="232.5" y="203">Document Number:</text>
<text x="245.4" y="199.3">Title:</text>
<text x="268.1" y="203">Rev:</text>
<text x="227" y="206.6">Draw By: Junqing.Xin</text>
<text x="241.4" y="206.6">Date: Tuesday, April 30, 2024</text>
<text x="266.1" y="206.6">Sheet:</text>
<text x="272" y="206.6">of 27</text>
</g>
<g font-size="1.2" fill="#000080">
<text x="52.1" y="43.6">C218</text>
<text x="52.1" y="45">1uF</text>
<text x="101.5" y="43.6">C104</text>
<text x="101.5" y="45">100nF</text>
<text x="182.4" y="44.3">C319</text>
<text x="186.5" y="44.3">10uF</text>
<text x="193.4" y="44.3">C320</text>
<text x="197.5" y="44.3">10uF</text>
<text x="210.5" y="43.6">C328</text>
<text x="210.5" y="45">22uF</text>
<text x="75.4" y="56">R234</text>
<text x="85" y="56">0R</text>
<text x="97.4" y="58.7">C106</text>
<text x="113.8" y="54.6">U26S</text>
<text x="97.4" y="60.1">100nF</text>
<text x="181.7" y="60.1">C297</text>
<text x="185.8" y="60.1">1uF</text>
<text x="192.7" y="60.1">C303</text>
<text x="196.8" y="60.1">1uF</text>
<text x="203.7" y="60.1">C90</text>
<text x="207.8" y="60.1">1uF</text>
<text x="214.6" y="60.1">C298</text>
<text x="218.7" y="60.1">1uF</text>
<text x="225.6" y="60.1">C92</text>
<text x="229.7" y="60.1">1uF</text>
<text x="94.6" y="72.4">C165</text>
<text x="94.6" y="73.8">100nF</text>
<text x="101.5" y="72.4">C206</text>
<text x="101.5" y="73.8">100nF</text>
<text x="183.8" y="76.6">C323</text>
<text x="183.8" y="77.9">100nF</text>
<text x="190.6" y="76.6">C71</text>
<text x="190.6" y="77.9">100nF</text>
<text x="197.5" y="76.6">C70</text>
<text x="197.5" y="77.9">100nF</text>
<text x="204.3" y="76.6">C321</text>
<text x="204.3" y="77.9">100nF</text>
<text x="211.2" y="76.6">C88</text>
<text x="211.2" y="77.9">100nF</text>
<text x="218.1" y="76.6">C77</text>
<text x="218.1" y="77.9">100nF</text>
<text x="224.9" y="76.6">C78</text>
<text x="224.9" y="77.9">100nF</text>
<text x="231.8" y="76.6">C89</text>
<text x="231.8" y="77.9">100nF</text>
<text x="52.1" y="86.1">C337</text>
<text x="52.1" y="87.5">1uF</text>
<text x="94.6" y="86.9">C178</text>
<text x="94.6" y="88.2">100nF</text>
<text x="101.5" y="86.9">C338</text>
<text x="101.5" y="88.2">100nF</text>
<text x="190.6" y="95.8">C96</text>
<text x="94.6" y="97.2">C169</text>
<text x="94.6" y="98.5">100nF</text>
<text x="101.5" y="97.2">C176</text>
<text x="101.5" y="98.5">100nF</text>
<text x="190.6" y="97.2">100nF</text>
<text x="87.8" y="108.1">C174</text>
<text x="87.8" y="109.5">100nF</text>
<text x="94.6" y="108.1">C167</text>
<text x="94.6" y="109.5">100nF</text>
<text x="101.5" y="108.1">C386</text>
<text x="101.5" y="109.5">100nF</text>
<text x="52.1" y="119.1">C376</text>
<text x="101.5" y="119.1">C171</text>
<text x="187.9" y="115">C173</text>
<text x="187.9" y="116.3">1uF</text>
<text x="194.7" y="115">C177</text>
<text x="194.7" y="116.3">1uF</text>
<text x="201.6" y="115">C201</text>
<text x="201.6" y="116.3">1uF</text>
<text x="208.4" y="115">C193</text>
<text x="208.4" y="116.3">1uF</text>
<text x="215.3" y="115">C172</text>
<text x="215.3" y="116.3">1uF</text>
<text x="222.2" y="115">C162</text>
<text x="222.2" y="116.3">1uF</text>
<text x="229" y="115">C85</text>
<text x="229" y="116.3">1uF</text>
<text x="235.9" y="115">C120</text>
<text x="235.9" y="116.3">1uF</text>
<text x="52.1" y="120.4">1uF</text>
<text x="101.5" y="120.4">100nF</text>
<text x="113.8" y="125.9">XJ722S5AAMW</text>
<text x="108.3" y="131.4">C179</text>
<text x="108.3" y="132.8">100nF</text>
</g>
<g font-size="1.2" fill="#800000">
<text x="52.1" y="47.8">C0402</text>
<text x="52.1" y="46.4">10V,X5R</text>
<text x="101.5" y="47.8">C0201</text>
<text x="101.5" y="46.4">10V,X5R</text>
<text x="182.4" y="45.7">EMIFIL_0603_3P</text>
<text x="193.4" y="45.7">EMIFIL_0603_3P</text>
<text x="210.5" y="47.8">C0805</text>
<text x="210.5" y="46.4">10V,X5R</text>
<text x="75.4" y="57.4">R0201</text>
<text x="85" y="57.4">1%</text>
<text x="97.4" y="62.9">C0201</text>
<text x="97.4" y="61.5">10V,X5R</text>
<text x="181.7" y="61.5">EMIFIL_0402_3P</text>
<text x="192.7" y="61.5">EMIFIL_0402_3P</text>
<text x="203.7" y="61.5">EMIFIL_0402_3P</text>
<text x="214.6" y="61.5">EMIFIL_0402_3P</text>
<text x="225.6" y="61.5">EMIFIL_0402_3P</text>
<text x="94.6" y="76.6">C0201</text>
<text x="94.6" y="75.2">10V,X5R</text>
<text x="101.5" y="76.6">C0201</text>
<text x="101.5" y="75.2">10V,X5R</text>
<text x="183.8" y="80.7">C0201</text>
<text x="183.8" y="79.3">10V,X5R</text>
<text x="190.6" y="80.7">C0201</text>
<text x="190.6" y="79.3">10V,X5R</text>
<text x="197.5" y="80.7">C0201</text>
<text x="197.5" y="79.3">10V,X5R</text>
<text x="204.3" y="80.7">C0201</text>
<text x="204.3" y="79.3">10V,X5R</text>
<text x="211.2" y="80.7">C0201</text>
<text x="211.2" y="79.3">10V,X5R</text>
<text x="218.1" y="80.7">C0201</text>
<text x="218.1" y="79.3">10V,X5R</text>
<text x="224.9" y="80.7">C0201</text>
<text x="224.9" y="79.3">10V,X5R</text>
<text x="231.8" y="80.7">C0201</text>
<text x="231.8" y="79.3">10V,X5R</text>
<text x="52.1" y="88.9">10V,X5R</text>
<text x="94.6" y="89.6">10V,X5R</text>
<text x="101.5" y="89.6">10V,X5R</text>
<text x="52.1" y="90.3">C0402</text>
<text x="94.6" y="91">C0201</text>
<text x="101.5" y="91">C0201</text>
<text x="94.6" y="101.3">C0201</text>
<text x="94.6" y="99.9">10V,X5R</text>
<text x="101.5" y="101.3">C0201</text>
<text x="101.5" y="99.9">10V,X5R</text>
<text x="190.6" y="99.9">C0201</text>
<text x="190.6" y="98.5">10V,X5R</text>
<text x="87.8" y="112.2">C0201</text>
<text x="87.8" y="110.9">10V,X5R</text>
<text x="94.6" y="112.2">C0201</text>
<text x="94.6" y="110.9">10V,X5R</text>
<text x="101.5" y="112.2">C0201</text>
<text x="101.5" y="110.9">10V,X5R</text>
<text x="187.9" y="119.1">C0402</text>
<text x="187.9" y="117.7">10V,X5R</text>
<text x="194.7" y="119.1">C0402</text>
<text x="194.7" y="117.7">10V,X5R</text>
<text x="201.6" y="119.1">C0402</text>
<text x="201.6" y="117.7">10V,X5R</text>
<text x="208.4" y="119.1">C0402</text>
<text x="208.4" y="117.7">10V,X5R</text>
<text x="215.3" y="119.1">C0402</text>
<text x="215.3" y="117.7">10V,X5R</text>
<text x="222.2" y="119.1">C0402</text>
<text x="222.2" y="117.7">10V,X5R</text>
<text x="229" y="119.1">C0402</text>
<text x="229" y="117.7">10V,X5R</text>
<text x="235.9" y="119.1">C0402</text>
<text x="235.9" y="117.7">10V,X5R</text>
<text x="52.1" y="123.2">C0402</text>
<text x="52.1" y="121.8">10V,X5R</text>
<text x="101.5" y="123.2">C0201</text>
<text x="101.5" y="121.8">10V,X5R</text>
<text x="108.3" y="135.5">C0201</text>
<text x="108.3" y="134.2">10V,X5R</text>
<text x="228.3" y="204.6">C</text>
<text x="245.5" y="204.1">09 SOC IO &amp; DDR POWER 2</text>
<text x="269.5" y="204.6">A</text>
<text x="270.3" y="206.6">9</text>
</g>
<g font-size="1.2" fill="#f00">
<text x="92.1" y="55.8">VDDSHV_CANUART</text>
<text x="185.4" y="105.1">VCAP_VDDS0</text>
<text x="185.4" y="106.5">VCAP_VDDS1</text>
<text x="185.4" y="107.9">VCAP_VDDS2</text>
<text x="199.8" y="102.4">VCAP_VDDS_MCU</text>
<text x="199.8" y="103.8">VCAP_VDDS_CANUART</text>
<text x="177.2" y="109.3">VCAP_VDDS3</text>
<text x="177.2" y="110.6">VCAP_VDDS5</text>
<text x="177.2" y="112">VCAP_VDDS6</text>
<text x="90.1" y="116.1">VDD_MMC1</text>
</g>
<g font-size="1.2" fill="#004080">
<text x="114.5" y="58.2">VDDSHV_MCU</text>
<text x="161.3" y="58.2">VDDS_DDR</text>
<text x="161.3" y="59.6">VDDS_DDR</text>
<text x="161.3" y="60.9">VDDS_DDR</text>
<text x="161.3" y="62.3">VDDS_DDR</text>
<text x="161.3" y="63.7">VDDS_DDR</text>
<text x="161.3" y="65">VDDS_DDR</text>
<text x="114.5" y="66.4">VDDSHV_CANUART</text>
<text x="159.7" y="71.9">VDDS_DDR_C</text>
<text x="161.3" y="66.4">VDDS_DDR</text>
<text x="161.3" y="67.8">VDDS_DDR</text>
<text x="114.5" y="74.6">VDDSHV0</text>
<text x="114.5" y="76">VDDSHV0</text>
<text x="114.5" y="84.2">VDDSHV1</text>
<text x="114.5" y="85.6">VDDSHV1</text>
<text x="114.5" y="93.9">VDDSHV2</text>
<text x="114.5" y="95.2">VDDSHV2</text>
<text x="160.4" y="93.9">VDDS_MMC0</text>
<text x="114.5" y="103.5">VDDSHV3</text>
<text x="114.5" y="104.8">VDDSHV3</text>
<text x="114.5" y="106.2">VDDSHV3</text>
<text x="154.8" y="104.8">CAP_VDDS_CANUART</text>
<text x="158" y="103.5">CAP_VDDS_MCU</text>
<text x="160.8" y="106.2">CAP_VDDS0</text>
<text x="160.8" y="107.6">CAP_VDDS1</text>
<text x="160.8" y="108.9">CAP_VDDS2</text>
<text x="160.8" y="110.3">CAP_VDDS3</text>
<text x="160.8" y="111.7">CAP_VDDS5</text>
<text x="160.8" y="113">CAP_VDDS6</text>
<text x="114.5" y="114.4">VDDSHV5</text>
<text x="114.5" y="122.6">VDDSHV6</text>
</g>
<g font-size="1">
<text x="28.8" y="1">5</text>
<text x="83.7" y="1">4</text>
<text x="138.5" y="1">3</text>
<text x="193.4" y="1">2</text>
<text x="248.2" y="1">1</text>
<text x=".3" y="27.9">D</text>
<text x="276" y="27.9">D</text>
<text x=".3" y="79.4">C</text>
<text x="276" y="79.4">C</text>
<text x=".3" y="130.8">B</text>
<text x="276" y="130.8">B</text>
<text x=".3" y="182.2">A</text>
<text x="276" y="182.2">A</text>
<text x="28.8" y="208.1">5</text>
<text x="83.7" y="208.1">4</text>
<text x="138.5" y="208.1">3</text>
<text x="193.4" y="208.1">2</text>
<text x="248.2" y="208.1">1</text>
</g>
</svg>
